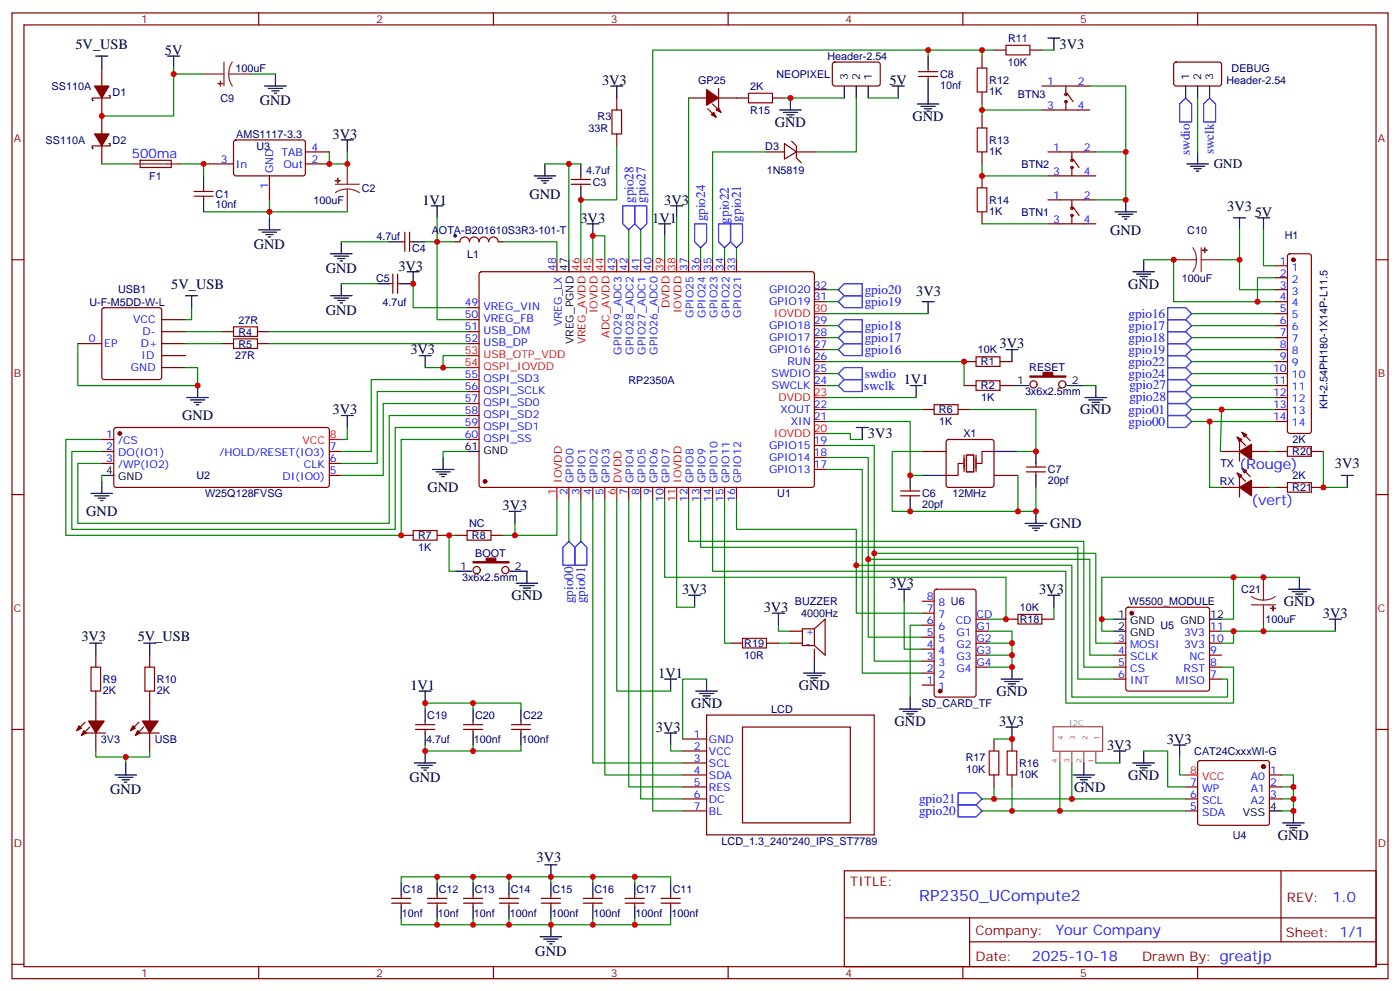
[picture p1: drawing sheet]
<svg xmlns="http://www.w3.org/2000/svg" width="412mm" height="292mm" viewBox="0 0 412 292" stroke-linecap="round" stroke-linejoin="round" font-family="sans-serif">
<g fill="none" stroke="#870000" stroke-width=".35">
<path d="M3.5 3.8h405.4v284.3h-405.4zM7.1 7.3h398.2v277.3h-398.2zM76.2 3.8v3.5M145.3 3.8v3.5M214.5 3.8v3.5M245.4 18.5l.5-.2h13l.4 .7-.1 5.9-.6 .4h-13l-.4-.7v-5.6zM283.6 3.8v3.5M289.3 16.5v3.5M292.8 14.7h3.5M303.4 14.7h3.5M346 18.5l.4-.2h13l.4 .7v5.9l-.7 .4h-12.9l-.5-.7v-5.6zM352.8 3.8v3.5"/>
<path d="M30 20v5.3M30 28.9v10.5M32.1 28.2h.4v.7h-5.3v.7h.3M181.7 28.9v3.5M181.7 39.4v3.6M202.8 28.9h5.3M208.5 32l2.5 2.5M209.9 30.6l2.5 2.5M211.7 28.9h8.8M211.7 26v5.7M227.5 28.9h3.6M270.6 22.5h5.6"/>
<path d="M270.6 21.1h5.6M273.4 20v1.1M273.4 22.5v1.1M289.3 27.1v3.5M289.3 34.1v3.6M306.9 25.3h14.1M306.9 32.4h14.1M314 25.3v2.5M314 29.9v2.5M314.3 27.4l1.8 2.5M30 43v5.3M32.1 42.3h.4v.7h-5.3v.7h.3"/>
<path d="M41.3 47.2h9.1v2.1h-9.1zM57.1 57.8h5.7M57.1 56.4h5.7M60 55.3v1.1M60 57.8v1M61.7 48.3h7.1M69 41.4l.5-.2 20 .1 .5 .6-.1 9.5-.6 .4-20.1-.1-.4-.6v-9.2zM79.4 51.8v7M90 48.3h7M90 44.7h7M168.3 54.3h5.6M168.3 52.8h5.6"/>
<path d="M171.1 51.8v1M171.1 54.3v1M225.8 44.7h5.3M231.1 42.3l3.5 2.4-3.5 2.1zM233.2 41.6l1.4 1.4v3.5l1.4 1.4M234.6 44.7h5.3M289.3 44.7v3.6M289.3 51.8v3.5M308.7 44.7h14.1M308.7 58.8h14.1M308.7 51.8h14.1M315.7 44.7v2.5"/>
<path d="M315.7 49.3v2.5M315.7 58.8v2.5M316.1 46.8l1.8 2.5M3.5 76.5h3.6M118.2 71.2h1M119.2 68.4v5.6M120.6 68.4v5.6M120.6 71.2h1.1M134.1 71.2h1.4a1.41 1.41 0 0 1 1.4-1.4 1.41 1.41 0 0 1 1.4 1.4 1.41 1.41 0 0 1 1.4-1.4 1.41 1.41 0 0 1 1.4 1.4 1.41 1.41 0 0 1 1.4-1.4 1.41 1.41 0 0 1 1.4 1.4 1.41 1.41 0 0 1 1.4-1.4 1.41 1.41 0 0 1 1.5 1.4h1.4M164 76.5v3.5M181.7 76.5v3.5M185.2 76.5v3.5"/>
<path d="M188.7 76.5v3.5M192.3 76.5v3.5M202.8 76.5v3.5M206.4 76.5v3.5M209.9 76.5v3.5M213.4 76.5v3.5M217 76.5v3.5M289.3 62.4v3.5M308.7 65.9h14.1M315.7 63.4v2.5M316.1 61l1.8 2.4M375.7 78.2h3.5"/>
<path d="M379.5 74.9l.4-.2h5.7l.5 .2 .2 .5v51.5l-.2 .5-.5 .2h-5.7l-.5-.2-.2-.5v-51.5zM405.3 76.5h3.6M30.2 90.8l.5-.2h16.2l.5 .2 .2 .5v19.8l-.2 .5-.5 .2h-16.2l-.5-.3-.2-.4v-19.8zM47.6 94.1h7.1M47.6 97.6h7.1M65.3 97.6h3.5M75.8 97.6h3.6M114.7 83.5h1M115.7 80.7v5.7M117.1 80.7v5.7M117.1 83.5h1.1M137.6 90.6h3.5"/>
<path d="M137.6 94.1h3.5M137.6 97.6h3.5M141.3 80.2l.5-.2 97.7 .1 .4 .6-.1 62.4-.6 .4-97.7-.1-.4-.6v-62.1zM239.9 99.4h3.5M239.9 95.9h3.5M239.9 88.8h3.5M239.9 85.3h3.5M375.7 99.4h3.5M375.7 95.9h3.5M375.7 88.8h3.5M375.7 85.3h3.5M375.7 81.8h3.5"/>
<path d="M375.7 92.4h3.5M22.9 101.2h7.1M47.6 101.2h7.1M47.6 104.7h7.1M47.6 108.2h7.1M65.3 101.2h3.5M75.8 101.2h3.6M137.6 101.2h3.5M137.6 111.8h3.5M137.6 115.3h3.5M137.6 118.8h3.5M239.9 113.5h3.5"/>
<path d="M239.9 110h3.5M239.9 106.5h3.5M239.9 102.9h3.5M284 113.5h3.5M284 106.5h3.5M294.6 113.5h3.5M294.6 106.5h3.5M375.7 113.5h3.5M375.7 110h3.5M375.7 106.5h3.5M375.7 102.9h3.5M375.7 117.1h3.5"/>
<path d="M30 129.4h3.5M30 132.9h3.5M30 136.5h3.5M33.7 126.1l.5-.2h62.4l.4 .7-.1 16.5-.6 .4-62.4-.1-.4-.6v-16.2zM97 140h3.5M97 132.9h3.5M97 136.5h3.5M137.6 122.3h3.5M137.6 125.9h3.5M137.6 129.4h3.5M239.9 138.2h3.5M239.9 134.7h3.5"/>
<path d="M239.9 131.2h3.5M239.9 124.1h3.5M239.9 120.6h3.5M271.6 120.6h3.6M271.6 132.9h7.1M278.9 129.6l.5-.2h12.7l.5 .2 .2 .5v12.7l-.2 .5-.5 .2h-12.7l-.5-.2-.2-.5v-12.7zM282.2 120.6h3.6M292.8 140h7.1M302.3 138.9h5.7M302.3 137.5h5.7M305.2 136.5v1M305.2 138.9v1.1"/>
<path d="M359.8 132.9h5.3M364.4 128.7l2.5 2.5M364.4 139.3l2.5 2.4M365.1 130.1v5.6M365.8 127.3l2.5 2.5M365.8 137.9l2.5 2.4M368.7 132.9h5.2M375.7 124.1h3.5M375.7 120.6h3.5M375.7 132.9h3.5M386.3 132.9h3.5M3.5 145.6h3.6"/>
<path d="M118.2 157.6h3.5M128.8 157.6h3.5M134.1 157.6h3.5M144.6 157.6h3.6M167.6 143.5v3.5M171.1 143.5v3.5M174.6 143.5v3.5M178.2 143.5v3.5M185.2 143.5v3.5M188.7 143.5v3.5M192.3 143.5v3.5M195.8 143.5v3.5"/>
<path d="M202.8 143.5v3.5M206.4 143.5v3.5M209.9 143.5v3.5M213.4 143.5v3.5M217 143.5v3.5M265.3 146h5.6M265.3 144.6h5.6M268.1 143.5v1.1M268.1 146v1M359.8 143.5h5.3M365.1 140.7v5.6M368.7 143.5h5.2"/>
<path d="M375.7 143.5h3.5M386.3 143.5h3.5M405.3 145.6h3.6M271.6 177h3.6M275.4 173.7l.5-.2h10.9l.7 .4v30.6l-.4 .7h-11.2l-.7-.4v-30.6zM331.8 179l.5-.2h23.3l.5 .2 .2 .5v23.3l-.2 .5-.5 .2h-23.3l-.5-.3-.2-.4v-23.3zM28.2 192.9v3.5M44.1 192.9v3.5M215.2 189.4h3.5M225.8 189.4h3.5M232.8 189.4h3.6M232.8 185.8h3.6"/>
<path d="M239.9 185.1l3.2-2.8v10.6l-3.2-2.8M239.9 185.1v5M239.9 191.1v3.6M239.9 185.1h-3.5v5h3.5M271.6 180.6h3.6M271.6 184.1h3.6M271.6 187.6h3.6M271.6 191.1h3.6M271.6 194.7h3.6M271.6 198.2h3.6M287.5 189.4h3.5M287.5 185.8h3.5"/>
<path d="M287.5 196.4h3.5M287.5 192.9h3.5M287.5 182.3h3.5M296.3 182.3h3.6M306.9 182.3h3.5M328.1 189.4h3.5M328.1 196.4h3.5M328.1 192.9h3.5M328.1 200h3.5M356.3 189.4h3.5M356.3 185.8h3.5M356.3 196.4h3.5"/>
<path d="M356.3 192.9h3.5M356.3 200h3.5M3.5 214.8h3.6M25 212.7l-2.4 2.4M25.4 215.8h5.6M26.5 214.1l-2.5 2.4M28.2 203.5v8.8M28.2 215.8v5.3M40.9 212.7l-2.4 2.4M41.3 215.8h5.6M42.3 214.1l-2.4 2.4M44.1 203.5v8.8"/>
<path d="M44.1 215.8v5.3M122.4 214.8h5.7M122.4 213.4h5.7M125.2 212.3v1.1M125.2 214.8v1M136.5 214.8h5.7M136.5 213.4h5.7M139.3 212.3v1.1M139.3 214.8v1M150.6 214.8h5.7M150.6 213.4h5.7M153.5 212.3v1.1"/>
<path d="M153.5 214.8v1M201.1 217.6h7M208.1 210.5h49.4v35.3h-49.4zM218.7 214.1h31.8v28.2h-31.8zM271.6 201.7h3.6M292.8 217.6v3.5M298.1 217.6v3.5M405.3 214.8h3.6M201.1 221.1h7M201.1 224.6h7M201.1 228.2h7M201.1 231.7h7"/>
<path d="M201.1 235.2h7M201.1 238.8h7M292.8 228.2v3.5M298.1 228.2v3.5M349.2 231.7h3.6M349.2 235.2h3.6M349.2 238.8h3.6M353 224.1l.5-.2h19.7l.5 .2 .2 .5v17.7l-.2 .5-.5 .2h-19.7l-.5-.2-.2-.5v-17.7zM373.9 228.2h3.6M373.9 231.7h3.6M373.9 235.2h3.6M248.7 256.4h156.6v28.2h-156.6z"/>
<path d="M377.3 256.4v20.9M115.4 265.9h5.6M115.4 264.5h5.6M118.2 263.5v1M118.2 265.9v1.1M125.9 265.9h5.7M125.9 264.5h5.7M128.8 263.5v1M128.8 265.9v1.1M136.5 265.9h5.7M136.5 264.5h5.7M139.3 263.5v1"/>
<path d="M139.3 265.9v1.1M147.1 265.9h5.7M147.1 264.5h5.7M149.9 263.5v1M149.9 265.9v1.1M159.5 265.9h5.6M159.5 264.5h5.6M162.3 263.5v1M162.3 265.9v1.1M171.8 265.9h5.6M171.8 264.5h5.6M174.6 263.5v1"/>
<path d="M174.6 265.9v1.1M184.1 265.9h5.7M184.1 264.5h5.7M187 263.5v1M187 265.9v1.1M194.7 265.9h5.7M194.7 264.5h5.7M197.6 263.5v1M197.6 265.9v1.1M248.7 270.2h156.5M285.6 277.3h119.6M285.6 270.2v14.2"/>
<path d="M3.5 283.9h3.6M76.2 284.6v3.5M145.3 284.6v3.5M214.5 284.6v3.5M283.6 284.6v3.5M352.8 284.6v3.5M405.3 283.9h3.6"/>
<circle cx="314" cy="29.9" r=".35"/>
<circle cx="314" cy="27.8" r=".35"/>
<circle cx="315.7" cy="49.3" r=".35"/>
<circle cx="315.7" cy="47.2" r=".35"/>
<circle cx="315.7" cy="63.4" r=".35"/>
<circle cx="315.7" cy="61.3" r=".35"/>
<circle cx="304.4" cy="113.2" r="1.06"/>
<circle cx="312.9" cy="113.2" r="1.06"/>
<circle cx="140.4" cy="167.9" r="1.06"/>
<circle cx="148.9" cy="167.9" r="1.06"/>
</g>
<g fill="#870000" stroke="#870000" stroke-width=".35">
<path d="M27.9 39.4h4.2l-2.1 3.6z"/>
<path d="M27.9 25.3h4.2l-2.1 3.6z"/>
<path d="M303.4 110.7h3.9v-1.1h2.8v1.1h3.9v.4h-10.6z"/>
<path d="M139.3 165.4h3.9v-1.1h2.8v1.1h3.9v.3h-10.6z"/>
<path d="M39.2 213.7l.7 .7-1.4 .7z"/>
<path d="M40.6 215.1l.7 .7-1.4 .7z"/>
<path d="M42 212.3h4.6l-2.5 3.5z"/>
<path d="M23.3 213.7l.7 .7-1.4 .7z"/>
<path d="M24.7 215.1l.7 .7-1.4 .7z"/>
<path d="M26.1 212.3h4.6l-2.5 3.5z"/>
<path d="M209.5 33.8l.8-.7 .7 1.4z"/>
<path d="M211 32.4l.7-.7 .7 1.4z"/>
<path d="M208.1 26.4l3.6 2.5-3.6 2.1z"/>
<path d="M365.8 127.3l1.4 .7-.7 .7z"/>
<path d="M364.4 128.7l1.4 .7-.7 .7z"/>
<path d="M365.1 132.9l3.6-2.1v4.6z"/>
<path d="M365.8 137.9l1.4 .7-.7 .7z"/>
<path d="M364.4 139.3l1.4 .7-.7 .7z"/>
<path d="M365.1 143.5l3.6-2.1v4.6z"/>
<circle cx="142.9" cy="141.7" r=".53"/>
<circle cx="35.3" cy="127.6" r=".53"/>
<circle cx="276.9" cy="203.5" r=".53"/>
<circle cx="333.4" cy="180.6" r=".53"/>
<circle cx="372.2" cy="225.7" r=".53"/>
<circle cx="381" cy="76.5" r=".53"/>
</g>
<g fill="none" stroke="#f00" stroke-width=".35">
<path d="M171.1 76.5v3.5M174.6 76.5v3.5M178.2 76.5v3.5M195.8 76.5v3.5M199.3 76.5v3.5M239.9 92.4h3.5M137.6 104.7h3.5M137.6 108.2h3.5M239.9 117.1h3.5M97 129.4h3.5M239.9 127.6h3.5M164 143.5v3.5"/>
<path d="M181.7 143.5v3.5M199.3 143.5v3.5M349.2 228.2h3.6"/>
</g>
<g fill="none" stroke="#000" stroke-width=".35">
<path d="M28.2 16.5h3.5M30 16.5v3.5M49.4 16.5h3.5M51.2 16.5v3.5M273.4 16.5v3.5M308.7 11.2h3.5M310.4 11.2v3.5M78 25.3h6.3M79 26h4.3M80.1 26.7h2.1M80.8 27.4h.7M81.1 21.8v3.5"/>
<path d="M179.9 25.3h3.5M181.7 25.3v3.6M229.7 32.4h6.3M230.7 33.1h4.2M231.8 33.8h2.1M232.5 34.5h.7M232.8 28.9v3.5M248.7 25.3v3.6M252.2 25.3v3.6M255.8 25.3v3.6M262.8 25.3h3.5M264.6 25.3v3.6"/>
<path d="M270.2 30.6h6.4M271.3 31.3h4.2M272.3 32h2.2M273 32.7h.8M273.4 23.6v7M349.2 25.3v3.6M352.8 25.3v3.6M356.3 25.3v3.6M60 51.8v3.5M60 58.8v3.6M100.5 41.2h3.6M102.3 41.2v3.5"/>
<path d="M157.3 51.8h6.4M158.4 52.5h4.2M159.5 53.2h2.1M160.2 53.9h.7M160.5 48.3v3.5M171.1 48.3v3.5M171.1 55.3v3.5M331.6 58.8v3.6M349.6 48.3h6.4M350.7 49h4.2M351.7 49.7h2.1M352.4 50.4h.7"/>
<path d="M352.8 44.7v3.6M76.2 67.7h6.3M77.3 68.4h4.2M78.3 69.1h2.1M79 69.8h.7M79.4 64.1v3.6M97.4 74.7h6.3M98.4 75.4h4.3M99.5 76.1h2.1M100.2 76.8h.7M100.5 71.2v3.5M114.7 71.2h3.5"/>
<path d="M121.7 71.2h3.5M127 60.6h3.5M128.8 60.6v3.5M167.6 76.5v3.5M172.9 65.9h3.5M174.6 65.9v3.5M194 65.9h3.6M195.8 65.9v3.5M197.6 60.6h3.5M199.3 60.6v3.5M328.4 62.4h6.4M329.5 63.1h4.2"/>
<path d="M330.6 63.8h2.1M331.3 64.5h.7M336.9 76.5v3.5M363.4 64.1h3.5M365.1 64.1v3.6M370.4 64.1h3.5M372.2 64.1v3.6M54.7 87.1h3.5M56.4 87.1v3.5M97.4 87.1h6.3M98.4 87.8h4.3M99.5 88.5h2.1"/>
<path d="M100.2 89.2h.7M100.5 83.5v3.6M111.1 83.5h3.6M119.9 80h3.6M121.7 80v3.5h-3.5M271.6 88.8h3.6M273.4 88.8v3.6M333.7 80h6.4M334.8 80.7h4.2M335.8 81.4h2.2M336.5 82.1h.8M55 117.1h6.4"/>
<path d="M56.1 117.8h4.2M57.1 118.5h2.2M57.9 119.2h.7M58.2 113.5v3.6M123.5 104.7h3.5M125.2 104.7v3.5M268.1 113.5h3.5M269.9 113.5v3.6M296.3 102.9h3.6M298.1 113.5h4.9M298.1 102.9v3.6M314.3 113.5h5"/>
<path d="M319.6 117.1h6.4M320.7 117.8h4.2M321.7 118.5h2.1M322.4 119.2h.7M322.8 113.5v3.6M30 140h3.5M100.5 122.3h3.6M102.3 122.3v3.6M127.4 138.2h6.3M128.4 138.9h4.2M129.5 139.6h2.1M130.5 134.7v3.5"/>
<path d="M137.6 132.9h3.5M252.2 125.9h3.6M254 125.9v3.5M268.1 140v3.5M271.6 140h7.1M292.8 132.9h7.1M305.2 132.9v3.6M305.2 140v3.5M395.1 140h3.5M396.9 140v3.5M26.8 145.3h6.4M27.9 146h4.2"/>
<path d="M28.9 146.7h2.1M29.6 147.4h.7M30 141.7v3.6M130.2 140.3h.7M149.9 150.6h3.6M151.7 150.6v3.5M268.1 147v3.6M302 154.1h6.3M303 154.8h4.3M304.1 155.5h2.1M304.8 156.2h.7M305.2 150.6v3.5"/>
<path d="M134.1 168.2h4.9M150.3 168.2h4.9v3.5M152 171.7h6.4M153.1 172.4h4.2M154.2 173.1h2.1M154.9 173.8h.7M202.8 175.3h3.6M204.6 175.3v3.5M264.6 173.5h3.5M266.3 173.5v3.5M308.7 175.3h3.5M310.4 175.3v3.5"/>
<path d="M379.6 173.5h6.3M380.6 174.2h4.3M381.7 174.9h2.1M382.4 175.6h.7M382.8 170v3.5M26.5 189.4h3.5M28.2 189.4v3.5M42.3 189.4h3.6M44.1 189.4v3.5M195.8 200h3.5M197.6 200v3.5M208.1 200v3.5"/>
<path d="M227.5 180.6h3.6M229.3 180.6v3.5M236.7 198.2h6.4M237.8 198.9h4.2M238.8 199.6h2.1M239.9 194.7v3.5M294.9 200h6.4M298.1 196.4v3.6M328.1 182.3h3.5M328.1 185.8h3.5M356.3 182.3h3.5M391.6 182.3h3.5"/>
<path d="M393.3 182.3v3.5M123.5 203.5h3.5M125.2 203.5v3.5M125.2 208.8v3.5M125.2 215.8v3.6M139.3 208.8v3.5M139.3 215.8v3.6M153.5 208.8v3.5M153.5 215.8v3.6M195.8 215.8h3.5M197.6 215.8v3.6M205 203.5h6.3"/>
<path d="M206 204.2h4.3M207.1 204.9h2.1M207.8 205.6h.7M239.5 200.3h.7M264.9 208.8h6.4M266 209.5h4.2M267.1 210.2h2.1M267.8 210.9h.7M268.1 205.2v3.6M296 200.7h4.2M296.3 214.1h3.6M297 201.4h2.2"/>
<path d="M297.7 202.1h.7M298.1 214.1v3.5M345.7 219.4h3.5M347.5 219.4v3.5M33.9 228.2h6.3M34.9 228.9h4.3M36 229.6h2.1M36.7 230.3h.7M37 224.6v3.6M122.1 224.6h6.3M123.1 225.4h4.3M124.2 226.1h2.1"/>
<path d="M124.9 226.8h.7M125.2 221.1v3.5M316.1 228.2h6.3M317.1 228.9h4.3M318.2 229.6h2.1M318.9 230.3h.7M319.3 224.6v3.6M328.1 221.1h3.5M329.8 221.1v3.5M333.7 224.6h6.4M334.8 225.4h4.2M335.8 226.1h2.2"/>
<path d="M336.5 226.8h.8M336.9 221.1v3.5M373.9 238.8h3.6M381 238.8v3.5M118.2 259.9v3.6M128.8 259.9v3.6M139.3 259.9v3.6M149.9 259.9v3.6M160.5 254.6h3.5M162.3 254.6v3.6M162.3 259.9v3.6M174.6 259.9v3.6"/>
<path d="M187 259.9v3.6M197.6 259.9v3.6M377.8 242.3h6.4M378.9 243h4.2M379.9 243.7h2.2M380.6 244.4h.8M118.2 267v3.5M128.8 267v3.5M139.3 267v3.5M149.9 267v3.5M159.1 275.8h6.4M160.2 276.5h4.2"/>
<path d="M161.2 277.2h2.1M161.9 277.9h.7M162.3 267v3.5M162.3 272.3v3.5M174.6 267v3.5M187 267v3.5M197.6 267v3.5"/>
</g>
<g fill="none" stroke="#008700" stroke-width=".35">
<path d="M273.4 14.7v1.8M289.3 14.7v1.8M292.8 14.7h-100.5v61.8M306.9 14.7h3.5M51.2 20v14.1h-21.2M51.2 21.8h8.8M74.1 21.8h7M202.8 28.9v47.6M231.1 28.9h17.6M252.2 28.9v15.8h-12.3M255.8 28.9h8.8M289.3 30.6v1.8h17.6"/>
<path d="M289.3 32.4v1.7M321 25.3h10.6v19.4M352.8 28.9v15.8M30 48.3h8.8M52.9 48.3h8.8M60 48.3v3.5M79.4 58.8v3.6h-19.4M97 44.7v3.6h5.3v-3.6M160.5 48.3h7.1M171.1 48.3h-3.5v28.2M181.7 43v15.8h-10.6v17.7M225.8 44.7h-15.9v31.8"/>
<path d="M289.3 48.3v3.5h19.4M322.8 44.7h8.8v14.1h-8.8M100.5 71.2h14.2M102.3 62.4h-22.9v1.7M128.8 64.1v7.1h-3.6M134.1 71.2h-5.3v22.9h8.8M148.2 71.2h15.8v5.3M174.6 76.5v-7.1h3.6v7.1M185.2 67.7v8.8M188.7 67.7v8.8M195.8 69.4v7.1M199.3 64.1v12.4"/>
<path d="M206.4 73v3.5M213.4 73v3.5M217 73v3.5M289.3 65.9h19.4M336.9 76.5h8.8v12.3h30M359.8 76.5h5.3M365.1 67.7v17.6h10.6M372.2 67.7v10.5h3.5M54.7 97.6h10.6M56.4 90.6v3.5h-1.7M79.4 97.6h58.2M100.5 83.5h10.6"/>
<path d="M121.7 83.5v7.1h15.9M243.4 92.4h30M243.4 88.8h3.5M243.4 95.9h3.5M243.4 99.4h3.5M243.4 85.3h3.5M351 92.4h24.7M351 95.9h24.7M351 99.4h24.7M375.7 81.8h-5.3v7M22.9 101.2v12.3h35.3v-5.3h-3.5M54.7 101.2h10.6"/>
<path d="M79.4 101.2h58.2M125.2 108.2h12.4M137.6 104.7h-7.1v3.5M137.6 115.3h-26.5v21.2h-10.6M137.6 118.8h-24.7v21.2h-12.4M137.6 111.8h-28.2v21.1h-8.9M243.4 106.5h40.6v7M243.4 113.5h3.5M243.4 117.1h26.5M243.4 110h3.5M243.4 102.9h3.5M319.3 113.5h3.5"/>
<path d="M351 113.5h24.7M351 117.1h24.7M351 106.5h24.7M351 110h24.7M351 102.9h24.7M30 129.4h-10.6v28.2h98.8v-28.2h19.4M30 140v1.7M102.3 125.9v3.5h-1.8M137.6 132.9h-7.1v1.8M137.6 125.9h-21.2v30h-95.2v-23h8.8M137.6 122.3h-22.9v31.8h-91.8v-17.6h7.1M243.4 124.1h24.7v15.9h3.5"/>
<path d="M243.4 134.7h12.4v52.9h15.8M243.4 131.2h14.1v63.5h14.1M243.4 138.2h10.6v60h17.6M243.4 127.6h7.1v1.8h3.5M243.4 120.6h28.2M271.6 132.9h-8.8v17.7h37.1v-10.6M285.8 120.6h19.4v12.3h-5.3M351 124.1h5.3M351 120.6h8.8M373.9 132.9h1.8M375.7 124.1h-19.4v19.4h3.5M375.7 120.6h-15.9l-.3 12.3h.3"/>
<path d="M389.8 132.9v10.6h7.1M134.1 157.6h-1.8v10.6h1.8M148.2 157.6h3.5M164 147v10.6h-12.3v-3.5M167.6 147v12.4M171.1 147v12.4M174.6 147v77.6h26.5M178.2 147v81.2h22.9M181.7 147v56.5h15.9M185.2 147v84.7h15.9M188.7 147v88.2h12.4M192.3 147v91.8h8.8"/>
<path d="M195.8 147v23h100.5v12.3h-5.3M199.3 147v31.8h5.3M202.8 147v12.4h116.5v37h8.8M206.4 147v14.1h111.1v38.9h10.6M209.9 147v21.2h104.1v38.8h49.4v-10.6h-3.6M213.4 147v42.4h1.8M217 147v8.9h35.2v24.7h19.4M305.2 143.5v7.1h-5.3M373.9 143.5h1.8M252.2 166.4h63.5v38.8h45.9v-5.2h-1.8M255.8 164.7h65.2v28.2h7.1M257.5 162.9h65.3v26.5h5.3"/>
<path d="M266.3 177v14.1h5.3M310.4 178.8v3.5M363.4 170h19.4M208.1 200h-7v17.6M229.3 184.1v1.7h3.5M229.3 189.4h3.5M271.6 184.1h-3.5v21.1M291 185.8h7.1v10.6h-7.1M291 189.4h7.1M291 192.9h7.1M324.6 182.3v3.5h3.5M328.1 182.3h-3.5v-12.3h38.8v12.3h-3.6"/>
<path d="M359.8 185.8h33.5M363.4 185.8v3.6h-3.6M372.2 184.1v1.7M125.2 208.8v-1.8h14.1v1.8M125.2 219.4v1.7h14.1v-1.7M139.3 207h14.2v1.8M153.5 219.4v1.7h-14.2M197.6 219.4v1.7h3.5M292.8 217.6h5.3M28.2 221.1v1.8h15.9v-1.8M37 222.9v1.7M289.3 235.2h59.9"/>
<path d="M289.3 238.8h59.9M292.8 231.7v3.5M298.1 231.7v7.1M312.2 224.6v14.2M315.7 224.6v10.6M322.8 224.6h7M336.9 221.1h7.1v10.6h5.2M347.5 222.9v5.3h1.7M377.5 228.2h3.5v10.6h-3.5M377.5 235.2h3.5M377.5 231.7h3.5M128.8 258.2h-10.6v1.7"/>
<path d="M139.3 258.2h-10.5v1.7M149.9 258.2h-10.6v1.7M162.3 258.2h-12.4v1.7M174.6 258.2h-12.3v1.7M187 258.2h-12.4v1.7M187 259.9v-1.7h10.6v1.7M118.2 270.5v1.8h10.6M128.8 270.5v1.8h10.5v-1.8M149.9 270.5v1.8h-10.6M162.3 270.5v1.8h-12.4M174.6 270.5v1.8h-12.3M187 270.5v1.8h-12.4"/>
<path d="M197.6 270.5v1.8h-10.6"/>
</g>
<g fill="none" stroke="#8c2424" stroke-width=".35">
<path d="M66 18.3v7M68.4 18.3l-.8 1.7-.2 1.8M60 21.8h6M67.4 21.8l.2 1.9 .8 1.6M67.4 21.8h6.7M38.8 48.3h14.1M98.8 54.3h7M102.3 55.7l1.9 .2 1.6 .8M102.3 55.7l-1.8 .2-1.7 .8M102.3 48.3v6M102.3 55.7v6.7M345.7 76.5h6.7"/>
<path d="M351.4 73l.8 1.6 .2 1.9M352.4 76.5l-.2 1.8-.8 1.7M353.8 76.5h6M353.8 73v7M368.7 175.6l1.6 .8 1.9 .3M368.7 178.1h7M372.2 170v6.7M372.2 178.1v6M375.7 175.6l-1.7 .8-1.8 .3"/>
</g>
<g fill="#8c2424" stroke="#8c2424" stroke-width=".35">
<path d="M98.8 53.2h1.4z"/>
<path d="M99.5 52.5v1.4z"/>
<path d="M64.9 23.9v1.4z"/>
<path d="M64.2 24.6h1.4z"/>
<path d="M354.9 73v1.4z"/>
<path d="M354.2 73.7h1.4z"/>
<path d="M374.3 179.1h1.4z"/>
<path d="M375 178.4v1.4z"/>
</g>
<path d="M283.6 136.5h-1.4v3.5h-3.5M284 134v4.9M284.7 134h2.1v4.9h-2.1zM287.5 134v4.9M292.8 132.9h-3.5v3.6h-1.8" fill="none" stroke="#870012" stroke-width=".35"/>
<g fill="none" stroke="#a10000" stroke-width=".35">
<path d="M296.3 13.3h7.1v2.9h-7.1zM180.3 32.4h2.8v7h-2.8zM220.5 27.4h7v2.9h-7zM287.9 20h2.8v7.1h-2.8zM287.9 37.7h2.8v7h-2.8zM287.9 55.3h2.8v7.1h-2.8zM68.8 96.2h7v2.9h-7zM68.8 99.8h7v2.8h-7zM275.2 119.2h7v2.8h-7zM287.5 105.1h7.1v2.8h-7.1zM287.5 112.1h7.1v2.8h-7.1zM379.2 131.5h7.1v2.8h-7.1z"/>
<path d="M121.7 156.2h7.1v2.8h-7.1zM137.6 156.2h7v2.8h-7zM379.2 142.1h7.1v2.8h-7.1zM26.8 196.4h2.8v7.1h-2.8zM42.7 196.4h2.8v7.1h-2.8zM218.7 188h7.1v2.8h-7.1zM299.9 180.9h7v2.8h-7zM291.4 221.1h2.8v7.1h-2.8zM296.7 221.1h2.8v7.1h-2.8z"/>
</g>
<g fill="none" stroke="#00f" stroke-width=".35">
<path d="M349.2 28.9l1.8 1.7v5.3h-3.5v-5.3zM354.5 30.6l1.8-1.7 1.8 1.7v5.3h-3.6zM183.4 60.6h3.6v5.3l-1.8 1.8-1.8-1.8zM187 60.6h3.5v5.3l-1.8 1.8-1.7-1.8zM204.6 65.9h3.5v5.3l-1.7 1.8-1.8-1.8zM211.7 65.9h3.5v5.3l-1.8 1.8-1.7-1.8zM215.2 65.9h3.5v5.3l-1.7 1.8-1.8-1.8zM246.9 88.8l1.8-1.7h5.3v3.5h-5.3zM246.9 99.4l1.8-1.8h5.3v3.6h-5.3zM246.9 95.9l1.8-1.8h5.3v3.5h-5.3zM246.9 85.3l1.8-1.8h5.3v3.6h-5.3zM344 90.6h5.2l1.8 1.8-1.8 1.7h-5.2z"/>
<path d="M344 94.1h5.2l1.8 1.8-1.8 1.7h-5.2zM344 97.6h5.2l1.8 1.8-1.8 1.8h-5.2zM246.9 102.9l1.8-1.7h5.3v3.5h-5.3zM246.9 113.5l1.8-1.7h5.3v3.5h-5.3zM248.7 108.2h5.3v3.6h-5.3l-1.8-1.8zM344 111.8h5.2l1.8 1.7-1.8 1.8h-5.2zM344 115.3h5.2l1.8 1.8-1.8 1.7h-5.2zM344 118.8h5.2l1.8 1.8-1.8 1.7h-5.2zM344 104.7h5.2l1.8 1.8-1.8 1.7h-5.2zM344 108.2h5.2l1.8 1.8-1.8 1.8h-5.2zM344 101.2h5.2l1.8 1.7-1.8 1.8h-5.2zM344 122.3h5.2l1.8 1.8-1.8 1.8h-5.2z"/>
<path d="M167.6 159.4l1.7 1.7v5.3h-3.5v-5.3zM171.1 159.4l1.8 1.7v5.3h-3.6v-5.3zM282.2 237h5.3l1.8 1.8-1.8 1.7h-5.3zM282.2 233.5h5.3l1.8 1.7-1.8 1.8h-5.3z"/>
</g>
<path d="M310.2 214h14.6v7.2h-14.6zM312.2 221.2v3.4M315.7 221.2v3.4M319.3 221.2v3.4M322.8 221.2v3.4" fill="none" stroke="#a64a4a" stroke-width=".35"/>
<circle cx="134.1" cy="69.4" r=".35" fill="#000" stroke="#000" stroke-width=".35"/>
<g fill="#c00">
<circle cx="60" cy="48.3" r=".88"/>
<circle cx="79.4" cy="62.4" r=".88"/>
<circle cx="102.3" cy="48.3" r=".88"/>
<circle cx="97" cy="48.3" r=".88"/>
<circle cx="58.2" cy="113.5" r=".88"/>
<circle cx="167.6" cy="48.3" r=".88"/>
<circle cx="128.8" cy="71.2" r=".88"/>
<circle cx="174.6" cy="69.4" r=".88"/>
<circle cx="130.5" cy="108.2" r=".88"/>
<circle cx="268.1" cy="140" r=".88"/>
<circle cx="268.1" cy="150.6" r=".88"/>
<circle cx="305.2" cy="132.9" r=".88"/>
<circle cx="299.9" cy="150.6" r=".88"/>
<circle cx="118.2" cy="157.6" r=".88"/>
<circle cx="132.3" cy="157.6" r=".88"/>
<circle cx="30" cy="34.1" r=".88"/>
<circle cx="37" cy="222.9" r=".88"/>
<circle cx="289.3" cy="32.4" r=".88"/>
<circle cx="289.3" cy="51.8" r=".88"/>
<circle cx="331.6" cy="44.7" r=".88"/>
<circle cx="331.6" cy="58.8" r=".88"/>
<circle cx="171.1" cy="58.8" r=".88"/>
<circle cx="151.7" cy="157.6" r=".88"/>
<circle cx="273.4" cy="14.7" r=".88"/>
<circle cx="289.3" cy="14.7" r=".88"/>
<circle cx="298.1" cy="196.4" r=".88"/>
<circle cx="298.1" cy="192.9" r=".88"/>
<circle cx="298.1" cy="189.4" r=".88"/>
<circle cx="296.3" cy="182.3" r=".88"/>
<circle cx="324.6" cy="182.3" r=".88"/>
<circle cx="363.4" cy="170" r=".88"/>
<circle cx="363.4" cy="185.8" r=".88"/>
<circle cx="305.2" cy="150.6" r=".88"/>
<circle cx="257.5" cy="162.9" r=".88"/>
<circle cx="255.8" cy="164.7" r=".88"/>
<circle cx="389.8" cy="143.5" r=".88"/>
<circle cx="370.4" cy="88.8" r=".88"/>
<circle cx="356.3" cy="124.1" r=".88"/>
<circle cx="359.8" cy="120.6" r=".88"/>
<circle cx="345.7" cy="76.5" r=".88"/>
<circle cx="365.1" cy="76.5" r=".88"/>
<circle cx="51.2" cy="21.8" r=".88"/>
<circle cx="381" cy="235.2" r=".88"/>
<circle cx="381" cy="231.7" r=".88"/>
<circle cx="381" cy="238.8" r=".88"/>
<circle cx="298.1" cy="238.8" r=".88"/>
<circle cx="292.8" cy="235.2" r=".88"/>
<circle cx="298.1" cy="217.6" r=".88"/>
<circle cx="312.2" cy="238.8" r=".88"/>
<circle cx="315.7" cy="235.2" r=".88"/>
<circle cx="284" cy="106.5" r=".88"/>
<circle cx="232.8" cy="28.9" r=".88"/>
<circle cx="252.2" cy="166.4" r=".88"/>
<circle cx="372.2" cy="170" r=".88"/>
<circle cx="372.2" cy="185.8" r=".88"/>
<circle cx="187" cy="258.2" r=".88"/>
<circle cx="174.6" cy="258.2" r=".88"/>
<circle cx="162.3" cy="258.2" r=".88"/>
<circle cx="149.9" cy="258.2" r=".88"/>
<circle cx="139.3" cy="258.2" r=".88"/>
<circle cx="139.3" cy="272.3" r=".88"/>
<circle cx="149.9" cy="272.3" r=".88"/>
<circle cx="162.3" cy="272.3" r=".88"/>
<circle cx="174.6" cy="272.3" r=".88"/>
<circle cx="187" cy="272.3" r=".88"/>
<circle cx="128.8" cy="258.2" r=".88"/>
<circle cx="128.8" cy="272.3" r=".88"/>
<circle cx="125.2" cy="207" r=".88"/>
<circle cx="139.3" cy="207" r=".88"/>
<circle cx="125.2" cy="221.1" r=".88"/>
<circle cx="139.3" cy="221.1" r=".88"/>
<circle cx="121.7" cy="83.5" r=".88"/>
</g>
<text font-size="4.6" fill="#00f" x="270.8" y="265.4">RP2350_UCompute2</text>
<g font-size="4.2">
<text x="22.2" y="14.4">5V_USB</text>
<text x="48.6" y="16.2">5V</text>
<text x="312.1" y="14.4">3V3</text>
<text x="177.3" y="25">3V3</text>
<text x="262" y="25">5V</text>
<text x="76.6" y="31">GND</text>
<text x="268.8" y="35.5">GND</text>
<text x="98" y="40.9">3V3</text>
<text x="228.2" y="37.3">GND</text>
<text x="155.9" y="58.5">GND</text>
<text x="124.4" y="60.3">1V1</text>
<text x="171" y="65.5">3V3</text>
<text x="192.1" y="65.5">1V1</text>
<text x="195.7" y="60.3">3V3</text>
<text x="361.5" y="62">3V3</text>
<text x="369.6" y="63.8">5V</text>
<text x="327" y="69.1">GND</text>
<text x="74.8" y="73.3">GND</text>
<text x="96" y="80.4">GND</text>
<text x="117.4" y="79.7">3V3</text>
<text x="50.4" y="85">5V_USB</text>
<text x="269.9" y="87.1">3V3</text>
<text x="332.3" y="84.9">GND</text>
<text x="96" y="92.7">GND</text>
<text x="120.9" y="104.4">3V3</text>
<text x="294.5" y="102.6">3V3</text>
<text x="266.2" y="113.2">1V1</text>
<text x="53.6" y="123.8">GND</text>
<text x="98" y="122">3V3</text>
<text x="318.2" y="122">GND</text>
<text x="255.6" y="129.1">3V3</text>
<text x="393.2" y="137.9">3V3</text>
<text x="125.9" y="144.9">GND</text>
<text x="25.4" y="152">GND</text>
<text x="148.1" y="150.2">3V3</text>
<text x="309.4" y="155.5">GND</text>
<text x="262" y="173.1">3V3</text>
<text x="150.6" y="176.7">GND</text>
<text x="201" y="174.9">3V3</text>
<text x="306.1" y="174.9">3V3</text>
<text x="378.2" y="178.5">GND</text>
<text x="225" y="180.2">3V3</text>
<text x="389.7" y="182">3V3</text>
<text x="24" y="188.7">3V3</text>
<text x="40.6" y="188.7">5V_USB</text>
<text x="120.9" y="203.1">1V1</text>
<text x="193.9" y="199.6">1V1</text>
<text x="235.3" y="203.1">GND</text>
<text x="203.6" y="208.4">GND</text>
<text x="293.5" y="204.9">GND</text>
<text x="193.2" y="215.5">3V3</text>
<text x="263.5" y="213.7">GND</text>
<text x="294.4" y="213.7">3V3</text>
<text x="326.1" y="220.8">3V3</text>
<text x="343.8" y="219">3V3</text>
<text x="32.5" y="233.8">GND</text>
<text x="120.6" y="230.3">GND</text>
<text x="316.4" y="233.1">GND</text>
<text x="332.3" y="229.6">GND</text>
<text x="376.4" y="247.2">GND</text>
<text x="158" y="253.9">3V3</text>
<text x="157.7" y="281.4">GND</text>
</g>
<g font-size="4.2" fill="#00f">
<text x="365.1" y="138.2">(Rouge)</text>
<text x="368.7" y="148.8">(vert)</text>
<text x="392.5" y="265.7">1.0</text>
<text x="310.9" y="275.2">Your Company</text>
<text x="304" y="283">2025-10-18</text>
</g>
<g font-size="3.9" fill="#00f">
<text x="38.8" y="46.5">500ma</text>
<text x="350.5" y="45.6" transform="rotate(-90 350.5 45.6)">swdio</text>
<text x="357.6" y="45.4" transform="rotate(-90 357.6 45.4)">swclk</text>
<text x="186.6" y="59.8" transform="rotate(-90 186.6 59.8)">gpio28</text>
<text x="190.2" y="59.8" transform="rotate(-90 190.2 59.8)">gpio27</text>
<text x="207.7" y="65.2" transform="rotate(-90 207.7 65.2)">gpio24</text>
<text x="214.7" y="65.8" transform="rotate(-90 214.7 65.8)">gpio22</text>
<text x="218.2" y="65.2" transform="rotate(-90 218.2 65.2)">gpio21</text>
<text x="254.7" y="86.6">gpio20</text>
<text x="254.7" y="90.1">gpio19</text>
<text x="332.5" y="93.6">gpio16</text>
<text x="254.7" y="100.7">gpio17</text>
<text x="254.7" y="97.2">gpio18</text>
<text x="332.5" y="97.1">gpio17</text>
<text x="332.5" y="100.6">gpio18</text>
<text x="254.7" y="104.2">gpio16</text>
<text x="332.5" y="107.7">gpio22</text>
<text x="332.5" y="104.2">gpio19</text>
<text x="254.7" y="111.3">swdio</text>
<text x="332.5" y="111.2">gpio24</text>
<text x="254.6" y="114.8">swclk</text>
<text x="332.7" y="114.6">gpio27</text>
<text x="332.7" y="118.2">gpio28</text>
<text x="332.5" y="121.8">gpio01</text>
<text x="332.5" y="125.3">gpio00</text>
<text x="168.8" y="177.6" transform="rotate(-90 168.8 177.6)">gpio00</text>
<text x="172.3" y="177.6" transform="rotate(-90 172.3 177.6)">gpio01</text>
<text x="270.7" y="236.5">gpio21</text>
<text x="270.7" y="240">gpio20</text>
</g>
<text font-size="3.9" x="357.5" y="49.5">GND</text>
<g font-size="3.9" fill="#800">
<text x="250.5" y="261">TITLE:</text>
<text x="379.1" y="265.7">REV:</text>
<text x="287.4" y="275.2">Company:</text>
<text x="378.7" y="275.8">Sheet: 1/1</text>
<text x="287.4" y="282.9">Date:</text>
<text x="336.4" y="282.9">Drawn By: greatjp</text>
</g>
<g font-size="3.2" fill="#800">
<text x="41.6" y="6.8">1</text>
<text x="110.8" y="6.8">2</text>
<text x="179.9" y="6.8">3</text>
<text x="249.1" y="6.8">4</text>
<text x="318.2" y="6.8">5</text>
<text x="4.1" y="41.9">A</text>
<text x="405.9" y="41.9">A</text>
<text x="4.1" y="111.1">B</text>
<text x="405.9" y="111.1">B</text>
<text x="4.1" y="180.2">C</text>
<text x="405.9" y="180.2">C</text>
<text x="4.1" y="249.3">D</text>
<text x="405.9" y="249.3">D</text>
<text x="41.6" y="287.6">1</text>
<text x="110.8" y="287.6">2</text>
<text x="179.9" y="287.6">3</text>
<text x="249.1" y="287.6">4</text>
<text x="318.2" y="287.6">5</text>
</g>
<g font-size="3.2" fill="#000080">
<text x="243.7" y="17.7">Header-2.54</text>
<text x="297" y="12.4">R11</text>
<text x="69.4" y="21.2">100uF</text>
<text x="228.7" y="23">NEOPIXEL</text>
<text x="276.9" y="22.9">C8</text>
<text x="296.9" y="19.4">10K</text>
<text x="362.8" y="21.2">DEBUG</text>
<text x="15.2" y="26.5">SS110A</text>
<text x="33.2" y="28.2">D1</text>
<text x="205.7" y="24.7">GP25</text>
<text x="221" y="26.4">2K</text>
<text x="276.9" y="26.1">10nf</text>
<text x="291.4" y="27.9">1K</text>
<text x="291.4" y="24.7">R12</text>
<text x="299.9" y="28.9">BTN3</text>
<text x="361.3" y="24.7">Header-2.54</text>
<text x="64.9" y="30">C9</text>
<text x="176" y="35.3">R3</text>
<text x="221" y="33.5">R15</text>
<text x="69.6" y="40.6">AMS1117-3.3</text>
<text x="173.3" y="38.8">33R</text>
<text x="13.5" y="42.3">SS110A</text>
<text x="33.2" y="42.3">D2</text>
<text x="75.5" y="44.1">U3</text>
<text x="225.4" y="44.1">D3</text>
<text x="291.4" y="45.5">1K</text>
<text x="291.4" y="42.4">R13</text>
<text x="43.9" y="53">F1</text>
<text x="172.7" y="51.2">4.7uf</text>
<text x="225.9" y="51.2">1N5819</text>
<text x="300.9" y="49.4">BTN2</text>
<text x="63.5" y="58.2">C1</text>
<text x="92.3" y="60">100uF</text>
<text x="106.5" y="56.5">C2</text>
<text x="174.6" y="54.7">C3</text>
<text x="63.5" y="61.4">10nf</text>
<text x="291.4" y="63.2">1K</text>
<text x="291.4" y="60">R14</text>
<text x="300.9" y="63.5">BTN1</text>
<text x="110.9" y="70.5">4.7uf</text>
<text x="127.2" y="68.8">AOTA-B201610S3R3-101-T</text>
<text x="349.8" y="68.8">C10</text>
<text x="378.5" y="70.4">H1</text>
<text x="121.4" y="74.1">C4</text>
<text x="137.6" y="75.9">L1</text>
<text x="110.8" y="82.9">C5</text>
<text x="348.1" y="82.9">100uF</text>
<text x="26.3" y="90">U-F-M5DD-W-L</text>
<text x="34.8" y="86.4">USB1</text>
<text x="112.7" y="90">4.7uf</text>
<text x="70.3" y="95.3">27R</text>
<text x="70.2" y="98.8">R4</text>
<text x="69.3" y="105.8">27R</text>
<text x="70.2" y="102.3">R5</text>
<text x="288.1" y="104.1">10K</text>
<text x="288.9" y="107.6">R1</text>
<text x="185.1" y="112.9">RP2350A</text>
<text x="303.2" y="109.4">RESET</text>
<text x="288.9" y="114.7">R2</text>
<text x="289" y="118.2">1K</text>
<text x="301.9" y="116.4">3x6x2.5mm</text>
<text x="276.6" y="121.7">R6</text>
<text x="276.7" y="125.2">1K</text>
<text x="391" y="120.5" transform="rotate(-90 391 120.5)">KH-2.54PH180-1X14P-L11.5</text>
<text x="283.8" y="128.8">X1</text>
<text x="380.7" y="130.5">2K</text>
<text x="359.5" y="137.6">TX</text>
<text x="380.7" y="134.1">R20</text>
<text x="57.9" y="141.1">U2</text>
<text x="308.7" y="142.5">20pf</text>
<text x="308.7" y="139.3">C7</text>
<text x="359.3" y="142.9">RX</text>
<text x="380.7" y="141.1">2K</text>
<text x="60.4" y="146.4">W25Q128FVSG</text>
<text x="229" y="146.4">U1</text>
<text x="271.6" y="149.6">20pf</text>
<text x="271.6" y="146.4">C6</text>
<text x="280.5" y="146.4">12MHz</text>
<text x="380.7" y="144.7">R21</text>
<text x="138.2" y="155.2">NC</text>
<text x="123.1" y="158.7">R7</text>
<text x="139" y="158.8">R8</text>
<text x="123.2" y="162.3">1K</text>
<text x="140" y="164">BOOT</text>
<text x="136.1" y="171.1">3x6x2.5mm</text>
<text x="234.2" y="178.1">BUZZER</text>
<text x="300.4" y="179.9">10K</text>
<text x="332.5" y="178.2">W5500_MODULE</text>
<text x="365.6" y="174.6">C21</text>
<text x="236" y="181.7">4000Hz</text>
<text x="300.4" y="183.4">R18</text>
<text x="341.8" y="185.3">U5</text>
<text x="372.8" y="183.5">100uF</text>
<text x="219.2" y="190.5">R19</text>
<text x="219.2" y="194">10R</text>
<text x="30.3" y="201.1">R9</text>
<text x="46.2" y="201.1">R10</text>
<text x="30.3" y="204.3">2K</text>
<text x="46.2" y="204.3">2K</text>
<text x="227.2" y="209.9">LCD</text>
<text x="271.4" y="208.1">SD_CARD_TF</text>
<text x="125.9" y="211.7">C19</text>
<text x="140" y="211.7">C20</text>
<text x="154.1" y="211.7">C22</text>
<text x="29.7" y="218.7">3V3</text>
<text x="45.6" y="218.7">USB</text>
<text x="125.5" y="218.7">4.7uf</text>
<text x="139.6" y="218.7">100nf</text>
<text x="153.7" y="218.7">100nf</text>
<text x="284.5" y="224">R17</text>
<text x="284.6" y="227.5">10K</text>
<text x="300.2" y="225.8">R16</text>
<text x="351.8" y="222.3">CAT24CxxxWI-G</text>
<text x="300.2" y="229">10K</text>
<text x="212.6" y="248.7">LCD_1.3_240*240_IPS_ST7789</text>
<text x="363.2" y="247">U4</text>
<text x="118.7" y="262.9">C18</text>
<text x="129.3" y="262.8">C12</text>
<text x="139.9" y="262.8">C13</text>
<text x="150.4" y="262.8">C14</text>
<text x="162.8" y="262.9">C15</text>
<text x="175.1" y="262.9">C16</text>
<text x="187.5" y="262.9">C17</text>
<text x="198.2" y="262.8">C11</text>
<text x="118.4" y="269.9">10nf</text>
<text x="129" y="269.9">10nf</text>
<text x="139.6" y="269.9">10nf</text>
<text x="150.2" y="269.9">100nf</text>
<text x="162.5" y="269.9">100nf</text>
<text x="174.8" y="269.9">100nf</text>
<text x="187.2" y="269.9">100nf</text>
<text x="197.8" y="269.9">100nf</text>
</g>
<g font-size="3.2">
<text x="249.8" y="23.6" transform="rotate(-90 249.8 23.6)">3</text>
<text x="253.3" y="23.6" transform="rotate(-90 253.3 23.6)">2</text>
<text x="256.8" y="23.6" transform="rotate(-90 256.8 23.6)">1</text>
<text x="350.3" y="23.6" transform="rotate(-90 350.3 23.6)">1</text>
<text x="353.8" y="23.6" transform="rotate(-90 353.8 23.6)">2</text>
<text x="357.4" y="23.6" transform="rotate(-90 357.4 23.6)">3</text>
<text x="167.2" y="79.8" transform="rotate(-90 167.2 79.8)">47</text>
<text x="169" y="101.4" transform="rotate(-90 169 101.4)">VREG_PGND</text>
<text x="299.6" y="113.2">1</text>
<text x="315.7" y="113.2">2</text>
<text x="136.9" y="132.6">61</text>
<text x="142.4" y="133.6">GND</text>
<text x="31.3" y="139.6">4</text>
<text x="34.8" y="141.4">GND</text>
<text x="135.6" y="167.9">1</text>
<text x="151.7" y="167.9">2</text>
<text x="329.4" y="182">1</text>
<text x="329.4" y="185.5">2</text>
<text x="332.9" y="183.7">GND</text>
<text x="347.7" y="183.7">GND</text>
<text x="356.5" y="182">12</text>
<text x="332.9" y="187.3">GND</text>
<text x="374.1" y="238.4">4</text>
<text x="366.1" y="240.2">VSS</text>
</g>
<g font-size="3.2" fill="#00f">
<text x="308.4" y="25">1</text>
<text x="317.5" y="25">2</text>
<text x="308.4" y="32">3</text>
<text x="317.5" y="32">4</text>
<text x="65" y="47.9">3</text>
<text x="83" y="45.8">TAB</text>
<text x="91.7" y="47.9">2</text>
<text x="91.7" y="44.4">4</text>
<text x="310.2" y="44.4">1</text>
<text x="319.3" y="44.4">2</text>
<text x="69.5" y="49.3">In</text>
<text x="80.4" y="51.1" transform="rotate(-90 80.4 51.1)">GND</text>
<text x="83.5" y="49.3">Out</text>
<text x="310.2" y="51.4">3</text>
<text x="319.3" y="51.4">4</text>
<text x="79" y="55.6" transform="rotate(-90 79 55.6)">1</text>
<text x="310.2" y="58.5">1</text>
<text x="319.3" y="58.5">2</text>
<text x="310.2" y="65.5">3</text>
<text x="319.3" y="65.5">4</text>
<text x="377" y="77.9">1</text>
<text x="163.7" y="79.8" transform="rotate(-90 163.7 79.8)">48</text>
<text x="181.3" y="79.8" transform="rotate(-90 181.3 79.8)">43</text>
<text x="184.9" y="79.8" transform="rotate(-90 184.9 79.8)">42</text>
<text x="188.4" y="79.8" transform="rotate(-90 188.4 79.8)">41</text>
<text x="191.9" y="79.8" transform="rotate(-90 191.9 79.8)">40</text>
<text x="202.5" y="79.8" transform="rotate(-90 202.5 79.8)">37</text>
<text x="206" y="79.8" transform="rotate(-90 206 79.8)">36</text>
<text x="209.5" y="79.8" transform="rotate(-90 209.5 79.8)">35</text>
<text x="213.1" y="79.8" transform="rotate(-90 213.1 79.8)">34</text>
<text x="216.6" y="79.8" transform="rotate(-90 216.6 79.8)">33</text>
<text x="377" y="81.4">2</text>
<text x="380.5" y="79.7">1</text>
<text x="380.5" y="83.2">2</text>
<text x="226.6" y="89.9">GPIO19</text>
<text x="226.6" y="86.4">GPIO20</text>
<text x="239.7" y="88.5">31</text>
<text x="239.7" y="84.9">32</text>
<text x="377" y="84.9">3</text>
<text x="377" y="88.5">4</text>
<text x="380.5" y="86.7">3</text>
<text x="39.3" y="95.2">VCC</text>
<text x="136.9" y="90.2">49</text>
<text x="136.9" y="93.8">50</text>
<text x="142.4" y="91.3">VREG_VIN</text>
<text x="142.4" y="94.8">VREG_FB</text>
<text x="204.3" y="93.6" transform="rotate(-90 204.3 93.6)">GPIO25</text>
<text x="207.8" y="93.6" transform="rotate(-90 207.8 93.6)">GPIO24</text>
<text x="211.3" y="93.6" transform="rotate(-90 211.3 93.6)">GPIO23</text>
<text x="214.8" y="93.6" transform="rotate(-90 214.8 93.6)">GPIO22</text>
<text x="218.4" y="93.6" transform="rotate(-90 218.4 93.6)">GPIO21</text>
<text x="239.7" y="95.5">29</text>
<text x="377" y="92">5</text>
<text x="377" y="95.5">6</text>
<text x="380.5" y="90.2">4</text>
<text x="380.5" y="93.8">5</text>
<text x="26.2" y="100.8">0</text>
<text x="42" y="98.7">D-</text>
<text x="136.9" y="97.3">51</text>
<text x="136.9" y="100.8">52</text>
<text x="142.4" y="98.4">USB_DM</text>
<text x="142.4" y="101.9">USB_DP</text>
<text x="165.5" y="96.1" transform="rotate(-90 165.5 96.1)">VREG_LX</text>
<text x="226.6" y="100.5">GPIO17</text>
<text x="226.6" y="96.9">GPIO18</text>
<text x="239.7" y="99.1">28</text>
<text x="377" y="99.1">7</text>
<text x="380.5" y="97.3">6</text>
<text x="380.5" y="100.8">7</text>
<text x="30.7" y="102.2">EP</text>
<text x="41.5" y="102.2">D+</text>
<text x="41.7" y="105.8">ID</text>
<text x="183.1" y="104.4" transform="rotate(-90 183.1 104.4)">GPIO29_ADC3</text>
<text x="186.6" y="104.4" transform="rotate(-90 186.6 104.4)">GPIO28_ADC2</text>
<text x="190.1" y="104.4" transform="rotate(-90 190.1 104.4)">GPIO27_ADC1</text>
<text x="193.7" y="104.4" transform="rotate(-90 193.7 104.4)">GPIO26_ADC0</text>
<text x="226.6" y="104">GPIO16</text>
<text x="231.9" y="107.5">RUN</text>
<text x="239.7" y="106.1">26</text>
<text x="239.7" y="102.6">27</text>
<text x="377" y="102.6">8</text>
<text x="377" y="106.1">9</text>
<text x="380.5" y="104.4">8</text>
<text x="380.5" y="107.9">9</text>
<text x="38.6" y="109.3">GND</text>
<text x="136.9" y="111.4">55</text>
<text x="142.4" y="112.5">QSPI_SD3</text>
<text x="227.2" y="111.1">SWDIO</text>
<text x="239.7" y="113.2">24</text>
<text x="239.7" y="109.6">25</text>
<text x="375" y="109.6">10</text>
<text x="375" y="113.2">11</text>
<text x="380.5" y="111.4">10</text>
<text x="136.9" y="114.9">56</text>
<text x="136.9" y="118.5">57</text>
<text x="142.4" y="116">QSPI_SCLK</text>
<text x="142.4" y="119.5">QSPI_SD0</text>
<text x="227.3" y="114.6">SWCLK</text>
<text x="375" y="116.7">12</text>
<text x="380.5" y="114.9">11</text>
<text x="380.5" y="118.5">12</text>
<text x="136.9" y="122">58</text>
<text x="136.9" y="125.5">59</text>
<text x="142.4" y="123">QSPI_SD2</text>
<text x="229.9" y="121.6">XOUT</text>
<text x="232.9" y="125.2">XIN</text>
<text x="239.7" y="123.8">21</text>
<text x="239.7" y="120.2">22</text>
<text x="375" y="120.2">13</text>
<text x="375" y="123.8">14</text>
<text x="380.5" y="122">13</text>
<text x="380.5" y="125.5">14</text>
<text x="31.3" y="129">1</text>
<text x="34.8" y="130.8">/CS</text>
<text x="136.9" y="129">60</text>
<text x="142.4" y="126.6">QSPI_SD1</text>
<text x="142.4" y="130.1">QSPI_SS</text>
<text x="239.7" y="130.8">19</text>
<text x="31.3" y="132.6">2</text>
<text x="31.3" y="136.1">3</text>
<text x="34.8" y="134.3">DO(IO1)</text>
<text x="34.8" y="137.9">/WP(IO2)</text>
<text x="64.7" y="134.3">/HOLD/RESET(IO3)</text>
<text x="89.5" y="137.9">CLK</text>
<text x="97.2" y="136.1">6</text>
<text x="97.2" y="132.6">7</text>
<text x="226.6" y="135.7">GPIO14</text>
<text x="226.6" y="132.2">GPIO15</text>
<text x="239.7" y="137.9">17</text>
<text x="239.7" y="134.3">18</text>
<text x="83.2" y="141.4">DI(IO0)</text>
<text x="97.2" y="139.6">5</text>
<text x="169" y="142.2" transform="rotate(-90 169 142.2)">GPIO0</text>
<text x="172.5" y="142.2" transform="rotate(-90 172.5 142.2)">GPIO1</text>
<text x="176" y="142.2" transform="rotate(-90 176 142.2)">GPIO2</text>
<text x="179.6" y="142.2" transform="rotate(-90 179.6 142.2)">GPIO3</text>
<text x="186.6" y="142.2" transform="rotate(-90 186.6 142.2)">GPIO4</text>
<text x="190.1" y="142.2" transform="rotate(-90 190.1 142.2)">GPIO5</text>
<text x="193.7" y="142.2" transform="rotate(-90 193.7 142.2)">GPIO6</text>
<text x="197.2" y="142.2" transform="rotate(-90 197.2 142.2)">GPIO7</text>
<text x="204.3" y="142.2" transform="rotate(-90 204.3 142.2)">GPIO8</text>
<text x="207.8" y="142.2" transform="rotate(-90 207.8 142.2)">GPIO9</text>
<text x="211.3" y="142.2" transform="rotate(-90 211.3 142.2)">GPIO10</text>
<text x="214.8" y="142.2" transform="rotate(-90 214.8 142.2)">GPIO11</text>
<text x="218.4" y="142.2" transform="rotate(-90 218.4 142.2)">GPIO12</text>
<text x="226.6" y="139.3">GPIO13</text>
<text x="167.2" y="145.7" transform="rotate(-90 167.2 145.7)">2</text>
<text x="170.7" y="145.7" transform="rotate(-90 170.7 145.7)">3</text>
<text x="174.3" y="145.7" transform="rotate(-90 174.3 145.7)">4</text>
<text x="177.8" y="145.7" transform="rotate(-90 177.8 145.7)">5</text>
<text x="184.9" y="145.7" transform="rotate(-90 184.9 145.7)">7</text>
<text x="188.4" y="145.7" transform="rotate(-90 188.4 145.7)">8</text>
<text x="191.9" y="145.7" transform="rotate(-90 191.9 145.7)">9</text>
<text x="195.4" y="147.7" transform="rotate(-90 195.4 147.7)">10</text>
<text x="202.5" y="147.7" transform="rotate(-90 202.5 147.7)">12</text>
<text x="206" y="147.7" transform="rotate(-90 206 147.7)">13</text>
<text x="209.5" y="147.7" transform="rotate(-90 209.5 147.7)">14</text>
<text x="213.1" y="147.7" transform="rotate(-90 213.1 147.7)">15</text>
<text x="216.6" y="147.7" transform="rotate(-90 216.6 147.7)">16</text>
<text x="273" y="176.7">8</text>
<text x="276.5" y="178.4">8 U6</text>
<text x="273" y="180.2">7</text>
<text x="273" y="183.7">6</text>
<text x="276.5" y="182">7</text>
<text x="276.5" y="185.5">6</text>
<text x="281.5" y="183.7">CD</text>
<text x="287.7" y="185.5">G1</text>
<text x="287.7" y="182">CD</text>
<text x="356.5" y="185.5">11</text>
<text x="237.4" y="186.9">+</text>
<text x="237.4" y="190.4">-</text>
<text x="273" y="187.3">5</text>
<text x="273" y="190.8">4</text>
<text x="276.5" y="189">5</text>
<text x="281.7" y="190.8">G2</text>
<text x="281.7" y="187.3">G1</text>
<text x="287.7" y="189">G2</text>
<text x="329.4" y="189">3</text>
<text x="332.9" y="190.8">MOSI</text>
<text x="348.8" y="190.8">3V3</text>
<text x="348.8" y="187.3">3V3</text>
<text x="356.5" y="189">10</text>
<text x="273" y="194.3">3</text>
<text x="273" y="197.8">2</text>
<text x="276.5" y="192.5">4</text>
<text x="276.5" y="196.1">3</text>
<text x="281.7" y="197.8">G4</text>
<text x="281.7" y="194.3">G3</text>
<text x="287.7" y="196.1">G4</text>
<text x="287.7" y="192.5">G3</text>
<text x="329.4" y="192.5">4</text>
<text x="329.4" y="196.1">5</text>
<text x="332.9" y="194.3">SCLK</text>
<text x="332.9" y="197.8">CS</text>
<text x="348.7" y="197.8">RST</text>
<text x="350.4" y="194.3">NC</text>
<text x="356.5" y="196.1">8</text>
<text x="356.5" y="192.5">9</text>
<text x="273" y="201.4">1</text>
<text x="276.5" y="199.6">2</text>
<text x="276.5" y="203.1">1</text>
<text x="329.4" y="199.6">6</text>
<text x="332.9" y="201.4">INT</text>
<text x="346.3" y="201.4">MISO</text>
<text x="356.5" y="199.6">7</text>
<text x="204.4" y="217.2">1</text>
<text x="204.4" y="220.8">2</text>
<text x="208.8" y="218.7">GND</text>
<text x="204.4" y="224.3">3</text>
<text x="204.4" y="227.8">4</text>
<text x="208.8" y="222.2">VCC</text>
<text x="208.8" y="225.7">SCL</text>
<text x="374.1" y="227.8">1</text>
<text x="204.4" y="231.4">5</text>
<text x="208.8" y="229.2">SDA</text>
<text x="208.8" y="232.8">RES</text>
<text x="350.6" y="231.4">7</text>
<text x="354.1" y="233.1">WP</text>
<text x="368.5" y="229.6">A0</text>
<text x="368.5" y="233.1">A1</text>
<text x="374.1" y="231.4">2</text>
<text x="204.4" y="234.9">6</text>
<text x="204.4" y="238.4">7</text>
<text x="208.8" y="236.3">DC</text>
<text x="208.8" y="239.8">BL</text>
<text x="350.6" y="238.4">5</text>
<text x="350.6" y="234.9">6</text>
<text x="354.1" y="236.6">SCL</text>
<text x="368.5" y="236.6">A2</text>
<text x="374.1" y="234.9">3</text>
<text x="354.1" y="240.2">SDA</text>
</g>
<g font-size="3.2" fill="#f00">
<text x="170.7" y="79.8" transform="rotate(-90 170.7 79.8)">46</text>
<text x="174.3" y="79.8" transform="rotate(-90 174.3 79.8)">45</text>
<text x="177.8" y="79.8" transform="rotate(-90 177.8 79.8)">44</text>
<text x="195.4" y="79.8" transform="rotate(-90 195.4 79.8)">39</text>
<text x="199" y="79.8" transform="rotate(-90 199 79.8)">38</text>
<text x="176" y="92.2" transform="rotate(-90 176 92.2)">IOVDD</text>
<text x="197.2" y="90.8" transform="rotate(-90 197.2 90.8)">DVDD</text>
<text x="200.7" y="92.2" transform="rotate(-90 200.7 92.2)">IOVDD</text>
<text x="227.9" y="93.4">IOVDD</text>
<text x="239.7" y="92">30</text>
<text x="172.5" y="101.4" transform="rotate(-90 172.5 101.4)">VREG_AVDD</text>
<text x="179.6" y="99.4" transform="rotate(-90 179.6 99.4)">ADC_AVDD</text>
<text x="136.9" y="104.4">53</text>
<text x="136.9" y="107.9">54</text>
<text x="142.4" y="105.4">USB_OTP_VDD</text>
<text x="142.4" y="108.9">QSPI_IOVDD</text>
<text x="229.3" y="118.1">DVDD</text>
<text x="239.7" y="116.7">23</text>
<text x="89.1" y="130.8">VCC</text>
<text x="97.2" y="129">8</text>
<text x="227.9" y="128.7">IOVDD</text>
<text x="239.7" y="127.3">20</text>
<text x="165.5" y="142.2" transform="rotate(-90 165.5 142.2)">IOVDD</text>
<text x="183.1" y="142.2" transform="rotate(-90 183.1 142.2)">DVDD</text>
<text x="200.7" y="142.2" transform="rotate(-90 200.7 142.2)">IOVDD</text>
<text x="163.7" y="145.7" transform="rotate(-90 163.7 145.7)">1</text>
<text x="181.3" y="145.7" transform="rotate(-90 181.3 145.7)">6</text>
<text x="199" y="147.7" transform="rotate(-90 199 147.7)">11</text>
<text x="350.6" y="227.8">8</text>
<text x="354.1" y="229.6">VCC</text>
</g>
<text font-size="2.5" fill="#838383" x="315" y="213.8">I2C</text>
<g font-size="2.1" fill="#a54b4b">
<text x="313.2" y="217.8" transform="rotate(-90 313.2 217.8)">4</text>
<text x="316.7" y="217.8" transform="rotate(-90 316.7 217.8)">3</text>
<text x="320.3" y="217.8" transform="rotate(-90 320.3 217.8)">2</text>
<text x="323.9" y="217.8" transform="rotate(-90 323.9 217.8)">1</text>
<text x="311.4" y="224.7" transform="rotate(-90 311.4 224.7)">4</text>
<text x="315" y="224.7" transform="rotate(-90 315 224.7)">3</text>
<text x="318.6" y="224.7" transform="rotate(-90 318.6 224.7)">2</text>
<text x="322.2" y="224.7" transform="rotate(-90 322.2 224.7)">1</text>
</g>
</svg>
